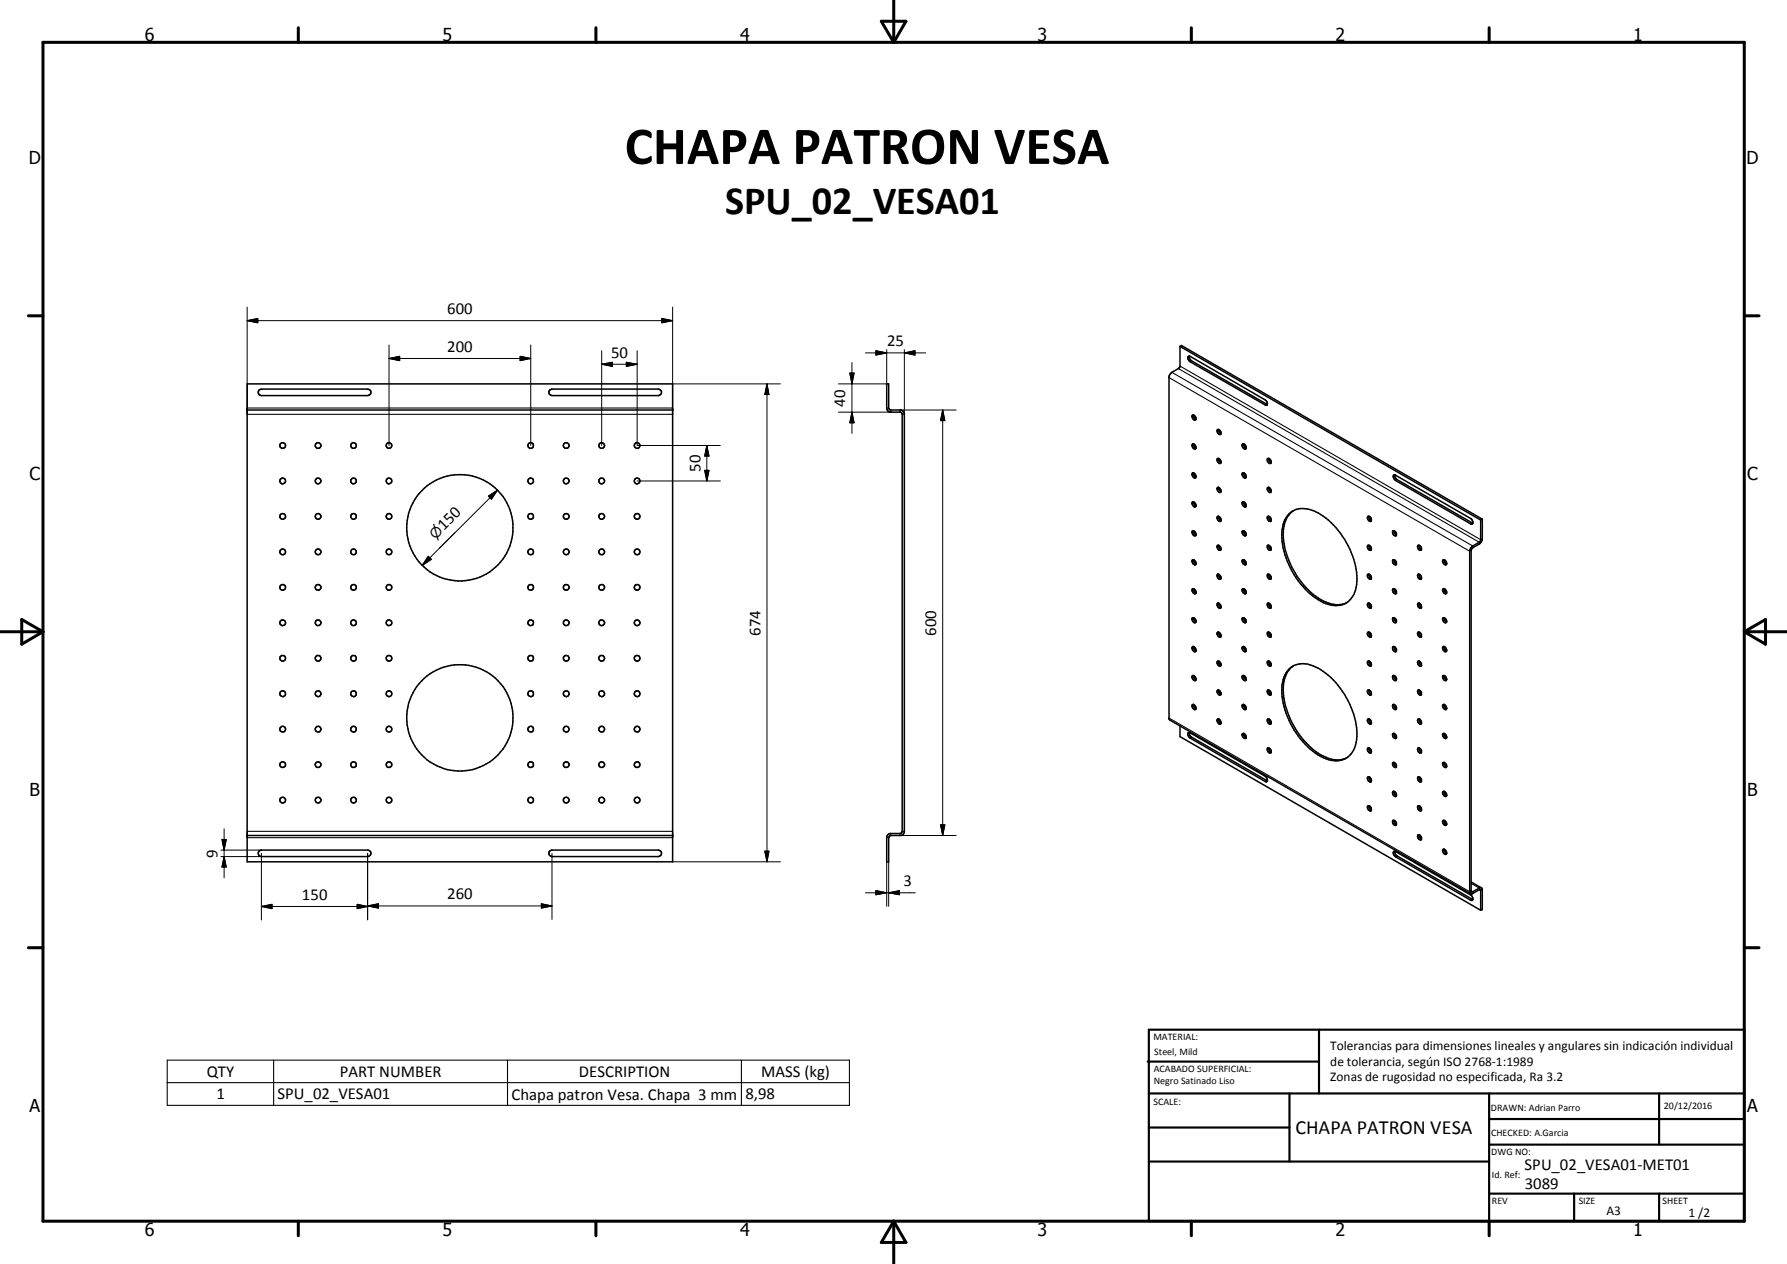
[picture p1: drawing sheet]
<svg xmlns="http://www.w3.org/2000/svg" width="420mm" height="297mm" viewBox="0 0 420 297" stroke-linecap="round" stroke-linejoin="round" font-family="sans-serif">
<g fill="none" stroke="#000" stroke-width=".35">
<path d="M58.1 90.2h100v112.3h-100zM58.1 96.4h100M60.9 91.7l.6-.3h24.9a.76 .76 0 0 1 .8 .8 .76 .76 0 0 1-.8 .8h-24.9l-.6-.3a.83 .83 0 0 1 0-1zM129.3 91.7l.5-.3h25a.76 .76 0 0 1 .7 .8 .76 .76 0 0 1-.7 .8h-25a.77 .77 0 0 1-.7-.5 .77 .77 0 0 1 .2-.8zM208.5 90.2h.4l.1 5.8 .5 .4h2.5l.6 .8v98.4l-.4 .5-.3 .2h-2.4l-.4 .3-.2 .2v5.7h-.4l.1-6.1 .6-.5h2.4l.5-.4v-98.3l-.5-.3h-2.1a.95 .95 0 0 1-1-.8zM277.4 81.4v4.9l-2.2 1.5-.3 .7v80.5l70.9 41M277.4 81.4l.4-.2 70.7 40.8M277.4 81.4l70.7 40.8M279.3 83.8l.5-.1 17.7 10.3a.91 .91 0 0 1 .3 1.2h-.2l-17.8-10.2-.5-.6zM279.6 83.7l.1 .5 .5 .6 17.8 10.2M280.4 97.6a.67 .67 0 0 1 .7 .3 .67 .67 0 0 1-.1 .8h-.2a.92 .92 0 0 1-.4-1.1zM280.6 97.5l.1 .5 .5 .5"/>
<path d="M280.4 111.2a.76 .76 0 0 1 .7 1.1l-.5-.2a.77 .77 0 0 1-.2-.9zM280.4 118a.76 .76 0 0 1 .7 1.1h-.3l-.4-.3-.1-.4zM280.4 104.3a.74 .74 0 0 1 .7 .5 .74 .74 0 0 1-.1 .7 .8 .8 0 0 1-.6-1.2zM280.6 104.3a1.01 1.01 0 0 0 .6 1M280.6 111.1l.1 .5 .5 .5M280.6 117.9l.2 .7 .4 .3M286.2 101.1a.64 .64 0 0 1 .7 .1 .64 .64 0 0 1 .2 .7l-.1 .2a.82 .82 0 0 1-.8-1zM286.2 114.6a.68 .68 0 0 1 .8 .4 .68 .68 0 0 1-.2 .7l-.3-.2a.72 .72 0 0 1-.3-.9zM286.2 107.8a.67 .67 0 0 1 .8 .3 .67 .67 0 0 1-.2 .8l-.5-.3-.1-.4zM286.5 100.9l.1 .5 .5 .5M286.5 107.7l.1 .5 .5 .5M286.5 114.6l.1 .4 .5 .5"/>
<path d="M292.1 104.4a.68 .68 0 0 1 .8 .3 .68 .68 0 0 1-.1 .8 .89 .89 0 0 1-.7-1.1zM292.1 111.2a.77 .77 0 0 1 .8 .3 .77 .77 0 0 1 0 .8 .86 .86 0 0 1-.8-1.1zM292.1 118a.77 .77 0 0 1 .8 .3 .77 .77 0 0 1 0 .8 .86 .86 0 0 1-.8-1.1zM292.4 104.3a1.02 1.02 0 0 0 .6 1M292.4 111.1a1.02 1.02 0 0 0 .6 1M292.4 117.9l.2 .7 .4 .3M298 107.8l.4-.1a.9 .9 0 0 1 .4 1.2 .77 .77 0 0 1-.8-1.1zM298 114.6h.4a.9 .9 0 0 1 .4 1.1 .77 .77 0 0 1-.8-1.1zM298.3 114.6l.2 .6 .4 .3M298.3 107.7l.1 .5 .5 .5M327.6 111.7l.4-.1 17.8 10.2 .4 .6v.7h-.4l-17.7-10.2-.5-.6zM327.9 111.6l.1 .5 .5 .6 17.8 10.2"/>
<path d="M280.3 138.5a.65 .65 0 0 1 .7 .1 .65 .65 0 0 1 .2 .7l-.4 .2a1.02 1.02 0 0 1-.5-1zM280.3 131.7a.65 .65 0 0 1 .7 .1 .65 .65 0 0 1 .2 .7l-.1 .2h-.3a1.02 1.02 0 0 1-.5-1zM280.4 124.8h.3l.4 .3 .1 .7a.7 .7 0 0 1-.8-.2 .7 .7 0 0 1 0-.8zM280.6 124.8l.1 .4 .5 .5M280.6 131.6l.1 .4 .5 .5M280.6 138.3l.1 .6 .5 .4M286.2 128.2a.68 .68 0 0 1 .8 .3 .68 .68 0 0 1-.2 .8l-.3-.1a.77 .77 0 0 1-.3-1zM286.2 121.4a.67 .67 0 0 1 .8 .4 .67 .67 0 0 1-.2 .8l-.3-.3a.72 .72 0 0 1-.3-.9zM286.3 134.9a.83 .83 0 0 1 .7 1.2 .74 .74 0 0 1-.7-.4 .74 .74 0 0 1 0-.8zM286.5 128.1l.1 .6 .5 .4M286.5 121.3l.1 .5 .5 .5M286.5 135l.1 .4 .5 .5"/>
<path d="M292 131.7a.66 .66 0 0 1 .9 .1 .66 .66 0 0 1 0 .8 .72 .72 0 0 1-.7-.2 .72 .72 0 0 1-.2-.7zM292 138.5l.1-.1a.68 .68 0 0 1 .8 .4 .68 .68 0 0 1-.1 .8l-.5-.2zM292.1 124.8h.4l.4 .3 .1 .6a.54 .54 0 0 1-.7 .1 .54 .54 0 0 1-.3-.6zM292.4 124.8l.2 .6 .4 .3M292.4 131.6a.89 .89 0 0 0 .6 .9M292.4 138.3a.91 .91 0 0 0 .6 1M298 121.4h.4l.3 .2 .2 .3v.5a.71 .71 0 0 1-.8-.2 .71 .71 0 0 1-.1-.8zM298 128.2l.1-.1a.72 .72 0 0 1 .7 .5 .72 .72 0 0 1-.1 .7 .89 .89 0 0 1-.7-1.1zM298 135l.1-.1a.74 .74 0 0 1 .7 .5 .74 .74 0 0 1-.1 .7 .89 .89 0 0 1-.7-1.1zM298.3 128.1l.2 .7 .4 .3M298.3 135l.2 .6 .4 .3M298.3 121.3l.2 .7 .4 .3"/>
<path d="M303.1 120.8a5.2 5.2 0 0 1 6.2-.6 18.9 18.9 0 0 1 9.7 17.2 5 5 0 0 1-7.3 4.5 18.7 18.7 0 0 1-10.3-17.4 6.5 6.5 0 0 1 1.7-3.7zM304.1 120a6.4 6.4 0 0 0-2.4 6.3 19.6 19.6 0 0 0 9.5 15 6.1 6.1 0 0 0 5.4 .3M321.6 128.2a.69 .69 0 0 1 .7 .3 .69 .69 0 0 1-.1 .8l-.4-.1a.77 .77 0 0 1-.2-1zM321.6 121.4a.68 .68 0 0 1 .8 .3 .68 .68 0 0 1-.2 .9l-.4-.3a.72 .72 0 0 1-.2-.9zM321.6 135l.1-.1a.74 .74 0 0 1 .6 .5 .74 .74 0 0 1-.1 .7 .83 .83 0 0 1-.6-1.1zM321.9 121.3l.2 .7 .3 .3M321.9 135l.2 .6 .3 .3M321.9 128.1l.2 .7 .3 .3M327.5 124.8h.4l.3 .3 .1 .7a.71 .71 0 0 1-.8-.2 .71 .71 0 0 1 0-.8zM327.5 131.6l.1-.1a.85 .85 0 0 1 .6 1.2 .77 .77 0 0 1-.7-1.1zM327.5 138.4h.4l.2 .2 .2 .3v.5a.71 .71 0 0 1-.8-.2 .71 .71 0 0 1 0-.8zM327.8 124.8l.1 .6 .4 .3"/>
<path d="M327.8 138.3l.1 .7 .4 .3M327.8 131.6l.1 .6 .4 .3M333.4 128.1a.72 .72 0 0 1 .7 .5 .72 .72 0 0 1-.1 .7 .82 .82 0 0 1-.6-1.2zM333.4 134.9a.74 .74 0 0 1 .7 .5 .74 .74 0 0 1-.1 .7 .84 .84 0 0 1-.6-1.2zM333.7 128.1l.1 .7 .4 .3M333.7 135l.1 .6 .4 .3M339.4 138.3a.73 .73 0 0 1 .6 .5 .73 .73 0 0 1-.1 .8l-.4-.2-.3-.5zM339.4 131.5a.73 .73 0 0 1 .6 .5 .73 .73 0 0 1-.1 .8l-.4-.3-.3-.5zM339.5 131.6l.1 .4 .5 .5M339.5 138.3l.1 .6 .5 .4M348.1 122.2v4.8l-.2 .4-1.8 1-.5 1.1v80l.2 .6h.3l1.8-1.1 .2 .2v4.7M348.5 122l-.1 5-.5 .8-1.8 1-.2 .5v80l.2 .3 1.8-1 .4 .1"/>
<path d="M348.5 122l-.4 .2M280.4 158.8a.76 .76 0 0 1 .7 1.1l-.5-.1a.77 .77 0 0 1-.2-1zM280.4 145.2a.68 .68 0 0 1 .7 .4 .68 .68 0 0 1-.1 .7h-.2a.92 .92 0 0 1-.4-1.1zM280.4 152a.68 .68 0 0 1 .7 .4 .68 .68 0 0 1-.1 .8l-.6-.4-.1-.4zM280.6 145.2l.1 .5 .5 .4M280.6 151.9a1.01 1.01 0 0 0 .6 1.1M280.6 158.7l.1 .6 .5 .5M286.3 141.7a.73 .73 0 0 1 .7 .5 .73 .73 0 0 1-.2 .8l-.5-.4-.1-.4zM286.3 148.5a.73 .73 0 0 1 .7 .5 .73 .73 0 0 1-.2 .8l-.1-.1a.83 .83 0 0 1-.4-1.2zM286.3 155.4a.69 .69 0 0 1 .7 .4 .69 .69 0 0 1-.2 .7h-.1a.83 .83 0 0 1-.4-1.1zM286.5 141.7l.1 .5 .5 .5M286.5 148.5l.1 .6 .5 .4"/>
<path d="M286.5 155.4l.1 .5 .5 .4M292.1 145.2a.69 .69 0 0 1 .8 .3 .69 .69 0 0 1-.1 .8 .89 .89 0 0 1-.7-1.1zM292.1 152a.68 .68 0 0 1 .8 .3 .68 .68 0 0 1-.1 .9 .89 .89 0 0 1-.7-1.2zM292.1 158.8a.77 .77 0 0 1 .8 .3 .77 .77 0 0 1 0 .8 .86 .86 0 0 1-.8-1.1zM292.4 145.2l.1 .5 .5 .4M292.4 151.9a1.02 1.02 0 0 0 .6 1.1M292.4 158.7a1.02 1.02 0 0 0 .6 1.1M298 141.8l.1-.1a.86 .86 0 0 1 .7 1.2 .81 .81 0 0 1-.8-1.1zM298 148.6h.4l.3 .2 .2 .3v.5a.71 .71 0 0 1-.8-.2 .71 .71 0 0 1-.1-.8zM298 155.4h.4a.9 .9 0 0 1 .4 1.1 .72 .72 0 0 1-.7-.3 .72 .72 0 0 1-.1-.8zM298.3 141.7l.2 .7 .4 .3M298.3 155.4l.1 .5 .5 .4"/>
<path d="M298.3 148.5l.2 .7 .4 .3M303.1 157.3a5.2 5.2 0 0 1 6.2-.6 18.9 18.9 0 0 1 9.7 17.2 5 5 0 0 1-7.3 4.4 18.6 18.6 0 0 1-10-13 9.2 9.2 0 0 1 1-7.7zM304.1 156.5a6.8 6.8 0 0 0-2.4 6.2 19.2 19.2 0 0 0 9.5 15 6.1 6.1 0 0 0 5.4 .4M321.7 141.7a.73 .73 0 0 1 .7 .5 .73 .73 0 0 1-.2 .8l-.5-.4-.2-.4zM321.7 148.5a.73 .73 0 0 1 .7 .5 .73 .73 0 0 1-.2 .8l-.4-.2a.68 .68 0 0 1-.1-1.1zM321.7 155.4a.69 .69 0 0 1 .7 .4 .69 .69 0 0 1-.2 .7l-.4-.1a.68 .68 0 0 1-.1-1zM321.9 148.5l.2 .7 .3 .3M321.9 155.4l.1 .5 .4 .4M321.9 141.7l.2 .7 .3 .3M327.5 158.8a.75 .75 0 0 1 .7 .3 .75 .75 0 0 1 0 .8 .82 .82 0 0 1-.7-1.1zM327.5 145.2h.1a.72 .72 0 0 1 .6 .4 .72 .72 0 0 1-.1 .7 .83 .83 0 0 1-.6-1.1zM327.5 152l.1-.1a.74 .74 0 0 1 .6 .5 .74 .74 0 0 1-.1 .8 .83 .83 0 0 1-.6-1.2z"/>
<path d="M327.8 158.7l.1 .7 .4 .4M327.8 151.9l.1 .7 .4 .4M327.8 145.2l.1 .5 .4 .4M333.4 148.5l.3 .1 .4 .4 .1 .6a.71 .71 0 0 1-.8-.2 .71 .71 0 0 1 0-.9zM333.4 155.4h.3a.9 .9 0 0 1 .4 1.1 .73 .73 0 0 1-.7-.3 .73 .73 0 0 1 0-.8zM333.4 141.7a.85 .85 0 0 1 .7 1.2 .8 .8 0 0 1-.7-1.2zM333.7 141.7l.1 .7 .4 .3M333.7 148.5l.1 .7 .4 .3M333.7 155.4v.5l.5 .4M339.3 158.8a.76 .76 0 0 1 .7 1.1 .82 .82 0 0 1-.7-1.1zM339.3 145.2a.68 .68 0 0 1 .7 .4 .68 .68 0 0 1-.1 .7l-.5-.3-.2-.5zM339.4 151.9a.74 .74 0 0 1 .6 .5 .74 .74 0 0 1-.1 .8 .8 .8 0 0 1-.5-1.3z"/>
<path d="M339.5 145.2l.1 .5 .5 .4M339.5 151.9a1.01 1.01 0 0 0 .6 1.1M339.5 158.7l.1 .6 .5 .5M277.4 170.6v2.5l70.7 40.8M279.3 172.3l.4-.2 17.8 10.3a.82 .82 0 0 1 .2 1.3l-17.9-10.3-.5-.6zM279.6 172.1l.1 .5 .3 .5 18 10.4M280.4 165.6a.76 .76 0 0 1 .7 1.2h-.3l-.4-.4-.1-.4zM280.6 165.6l.2 .6 .4 .3M286.2 162.2a.68 .68 0 0 1 .8 .4 .68 .68 0 0 1-.2 .8 .88 .88 0 0 1-.6-1.2zM286.2 169a.68 .68 0 0 1 .8 .4 .68 .68 0 0 1-.2 .8l-.3-.2a.72 .72 0 0 1-.3-1zM286.5 162.2l.1 .5 .5 .5M286.5 169l.1 .5 .5 .4"/>
<path d="M292.1 165.6a.77 .77 0 0 1 .8 .3 .77 .77 0 0 1 0 .9 .86 .86 0 0 1-.8-1.2zM292.1 172.4h.4l.4 .4 .1 .5a.54 .54 0 0 1-.7 .1 .54 .54 0 0 1-.3-.6zM292.4 165.6l.2 .6 .4 .3M292.4 172.4l.2 .6 .4 .4M298 162.2h.4a.9 .9 0 0 1 .4 1.1 .77 .77 0 0 1-.8-1.1zM298 169h.1a.74 .74 0 0 1 .7 .4 .74 .74 0 0 1-.1 .8 .95 .95 0 0 1-.7-1.2zM298 175.8h.1a.81 .81 0 0 1 .7 1.2 .86 .86 0 0 1-.8-1.2zM298.3 169l.2 .6 .4 .3M298.3 175.8l.2 .6 .4 .3M298.3 162.2l.1 .5 .5 .5M321.6 162.2a.68 .68 0 0 1 .7 .4 .68 .68 0 0 1-.1 .8 .87 .87 0 0 1-.6-1.2zM321.6 175.8a.77 .77 0 0 1 .7 .3 .77 .77 0 0 1 .1 .9l-.6-.2a.77 .77 0 0 1-.2-1z"/>
<path d="M321.7 169a.74 .74 0 0 1 .6 .4 .74 .74 0 0 1-.1 .8 .82 .82 0 0 1-.5-1.2zM321.9 162.2l.1 .5 .4 .5M321.9 175.8l.2 .6 .3 .3M321.9 169l.2 .6 .3 .3M327.5 165.6h.1a.81 .81 0 0 1 .6 1.2 .82 .82 0 0 1-.7-1.2zM327.5 172.4h.4l.3 .4 .1 .6a.71 .71 0 0 1-.8-.2 .71 .71 0 0 1 0-.8zM327.5 179.2h.4l.3 .4 .1 .7a.71 .71 0 0 1-.8-.3 .71 .71 0 0 1 0-.8zM327.8 172.4l.1 .6 .4 .4M327.8 165.6l.1 .6 .4 .3M327.8 179.2l.1 .6 .4 .3M333.4 175.8a.81 .81 0 0 1 .7 1.2 .78 .78 0 0 1-.7-1.2zM333.4 162.2h.3a.9 .9 0 0 1 .4 1.1 .76 .76 0 0 1-.7-1.1z"/>
<path d="M333.4 169a.74 .74 0 0 1 .7 .4 .74 .74 0 0 1-.1 .8 .87 .87 0 0 1-.6-1.2zM333.7 162.2v.5l.5 .5M333.7 175.8l.1 .6 .4 .3M333.7 169l.1 .6 .4 .3M339.2 179.3l.3-.1 .5 .4 .1 .7a.73 .73 0 0 1-.9-1zM339.3 172.4h.3l.4 .4 .1 .6a.7 .7 0 0 1-.7-.2 .7 .7 0 0 1-.1-.8zM339.3 165.6a.76 .76 0 0 1 .7 1.2 .83 .83 0 0 1-.7-1.2zM339.5 165.6v.3l.6 .6M339.5 172.4a1 1 0 0 0 .6 1M339.5 179.2l.1 .5 .5 .4M58.1 196.3h100M60.9 200l.6-.2h24.9a.76 .76 0 0 1 .8 .7 .76 .76 0 0 1-.8 .8h-24.9l-.6-.3a.83 .83 0 0 1 0-1z"/>
<path d="M129.3 200l.5-.2h25a.76 .76 0 0 1 .7 .7 .76 .76 0 0 1-.7 .8h-25a.77 .77 0 0 1-.7-.5 .77 .77 0 0 1 .2-.8zM321.6 182.6h.1a.71 .71 0 0 1 .7 .4 .71 .71 0 0 1-.2 .8 .83 .83 0 0 1-.6-1.2zM321.7 189.4a.73 .73 0 0 1 .7 .4 .73 .73 0 0 1-.2 .8l-.5-.4-.2-.3zM321.9 189.4l.2 .6 .3 .4M321.9 182.6l.2 .7 .3 .3M327.5 186.1l.4-.1 .2 .2 .2 .4v.5a.71 .71 0 0 1-.8-.2 .71 .71 0 0 1 0-.8zM327.5 192.8h.1a.72 .72 0 0 1 .6 .4 .72 .72 0 0 1-.1 .8 .83 .83 0 0 1-.6-1.2zM327.8 186l.1 .6 .4 .3M327.8 192.8l.1 .7 .4 .3M333.4 182.6h.3a.82 .82 0 0 1 .4 1.1 .74 .74 0 0 1-.7-.3 .74 .74 0 0 1 0-.8zM333.4 189.4a.85 .85 0 0 1 .7 1.1 .8 .8 0 0 1-.7-1.1zM333.4 196.2a.85 .85 0 0 1 .7 1.2 .76 .76 0 0 1-.7-.4 .76 .76 0 0 1 0-.8z"/>
<path d="M333.7 182.6l.1 .7 .4 .3M333.7 189.4l.1 .6 .4 .4M333.7 196.2l.1 .6 .4 .3M339.3 192.8a.68 .68 0 0 1 .7 .4 .68 .68 0 0 1-.1 .8l-.5-.4-.2-.5zM339.3 199.6a.68 .68 0 0 1 .7 .4 .68 .68 0 0 1-.1 .8 .85 .85 0 0 1-.6-1.2zM339.4 186a.73 .73 0 0 1 .6 .4 .73 .73 0 0 1-.1 .8l-.4-.2-.3-.5zM339.5 186l.1 .5 .5 .4M339.5 192.8l.1 .5 .5 .5M339.5 199.6a1.01 1.01 0 0 0 .6 1M327.6 200.2l.5-.1 17.7 10.2a.84 .84 0 0 1 .3 1.3l-18-10.3-.5-.5zM327.9 200.1l.1 .4 .5 .6 17.8 10.3M345.9 207.3l2.4 1.4"/>
<path d="M348.3 208.7l.2 .4v4.6l-.4 .2"/>
<circle cx="66.5" cy="113" r=".67"/>
<circle cx="66.5" cy="104.7" r=".67"/>
<circle cx="74.8" cy="104.7" r=".67"/>
<circle cx="74.8" cy="113" r=".67"/>
<circle cx="83.1" cy="104.7" r=".67"/>
<circle cx="83.1" cy="113" r=".67"/>
<circle cx="91.5" cy="104.7" r=".66"/>
<circle cx="91.5" cy="113" r=".66"/>
<circle cx="124.8" cy="113" r=".66"/>
<circle cx="124.8" cy="104.7" r=".66"/>
<circle cx="133.1" cy="104.7" r=".67"/>
<circle cx="133.1" cy="113" r=".67"/>
<circle cx="141.5" cy="113" r=".67"/>
<circle cx="141.5" cy="104.7" r=".67"/>
<circle cx="149.8" cy="104.7" r=".65"/>
<circle cx="149.8" cy="113" r=".67"/>
<circle cx="66.5" cy="138" r=".67"/>
<circle cx="66.5" cy="121.4" r=".66"/>
<circle cx="66.5" cy="129.7" r=".66"/>
<circle cx="74.8" cy="129.7" r=".66"/>
<circle cx="74.8" cy="138" r=".67"/>
<circle cx="74.8" cy="121.4" r=".68"/>
<circle cx="83.1" cy="138" r=".66"/>
<circle cx="83.1" cy="129.7" r=".66"/>
<circle cx="83.1" cy="121.4" r=".66"/>
<circle cx="91.4" cy="121.4" r=".68"/>
<circle cx="91.5" cy="138" r=".66"/>
<circle cx="91.5" cy="129.7" r=".65"/>
<circle cx="108.1" cy="124" r="12.5"/>
<circle cx="124.8" cy="121.3" r=".66"/>
<circle cx="124.8" cy="138" r=".67"/>
<circle cx="124.8" cy="129.7" r=".66"/>
<circle cx="133.1" cy="129.7" r=".66"/>
<circle cx="133.1" cy="138" r=".68"/>
<circle cx="133.1" cy="121.4" r=".66"/>
<circle cx="141.5" cy="138" r=".66"/>
<circle cx="141.5" cy="129.7" r=".66"/>
<circle cx="141.5" cy="121.4" r=".67"/>
<circle cx="149.8" cy="138" r=".66"/>
<circle cx="149.8" cy="121.3" r=".65"/>
<circle cx="149.8" cy="129.7" r=".66"/>
<circle cx="66.5" cy="146.3" r=".69"/>
<circle cx="66.5" cy="154.7" r=".69"/>
<circle cx="74.8" cy="146.3" r=".67"/>
<circle cx="74.8" cy="154.7" r=".67"/>
<circle cx="83.1" cy="154.7" r=".66"/>
<circle cx="83.1" cy="146.3" r=".66"/>
<circle cx="91.5" cy="146.4" r=".66"/>
<circle cx="91.5" cy="154.7" r=".66"/>
<circle cx="124.8" cy="154.7" r=".66"/>
<circle cx="124.8" cy="146.4" r=".66"/>
<circle cx="133.1" cy="146.4" r=".67"/>
<circle cx="133.1" cy="154.7" r=".68"/>
<circle cx="141.5" cy="146.3" r=".67"/>
<circle cx="141.5" cy="154.7" r=".68"/>
<circle cx="149.8" cy="154.7" r=".66"/>
<circle cx="149.8" cy="146.3" r=".67"/>
<circle cx="66.5" cy="179.7" r=".69"/>
<circle cx="66.5" cy="163" r=".67"/>
<circle cx="66.5" cy="171.3" r=".67"/>
<circle cx="74.8" cy="171.4" r=".66"/>
<circle cx="74.8" cy="163" r=".67"/>
<circle cx="74.8" cy="179.7" r=".67"/>
<circle cx="83.1" cy="171.4" r=".66"/>
<circle cx="83.1" cy="179.7" r=".67"/>
<circle cx="83.1" cy="163" r=".67"/>
<circle cx="91.4" cy="163" r=".68"/>
<circle cx="91.5" cy="179.7" r=".66"/>
<circle cx="91.5" cy="171.4" r=".65"/>
<circle cx="108.1" cy="168.7" r="12.5"/>
<circle cx="124.8" cy="163" r=".66"/>
<circle cx="124.8" cy="179.7" r=".66"/>
<circle cx="124.8" cy="171.4" r=".65"/>
<circle cx="133.1" cy="171.4" r=".66"/>
<circle cx="133.1" cy="163" r=".67"/>
<circle cx="133.1" cy="179.7" r=".67"/>
<circle cx="141.5" cy="171.4" r=".66"/>
<circle cx="141.5" cy="163" r=".67"/>
<circle cx="141.5" cy="179.7" r=".67"/>
<circle cx="149.8" cy="179.7" r=".66"/>
<circle cx="149.8" cy="171.4" r=".66"/>
<circle cx="149.8" cy="163" r=".67"/>
<circle cx="66.5" cy="188" r=".66"/>
<circle cx="74.8" cy="188" r=".66"/>
<circle cx="83.1" cy="188" r=".66"/>
<circle cx="91.5" cy="188" r=".66"/>
<circle cx="124.8" cy="188" r=".66"/>
<circle cx="133.1" cy="188" r=".67"/>
<circle cx="141.5" cy="188" r=".68"/>
<circle cx="149.8" cy="188" r=".65"/>
</g>
<g fill="none" stroke="#000" stroke-width=".25">
<path d="M58.1 95.9h100M58.1 97.4h100M208.5 95.9h.4M209.5 96.4v.5M211.6 96.4v.5M212.1 97.4h.5M274.9 88.7l70.7 40.8 .3-.2M275.5 87.5l70.8 40.8v.4M277.1 86.6l70.7 40.8v.4M277.4 86l70.7 40.8 .4-.2M280.2 84.8l-.4 .2M297.8 95l-.3 .2"/>
<path d="M328.5 112.7l-.4 .2M346.1 122.9l-.3 .2M274.9 168.7l70.7 40.8 .3-.2 .4 .2v.5M280.2 173.2l-.4 .2M58.1 196.8h100M58.1 195.4h100M208.5 196.8h.4M209.5 195.9v.4M211.6 195.9v.4M212.1 195.4h.5M297.8 183.4l-.3 .2M328.5 201.1l-.4 .2"/>
<path d="M345.9 207.6l1.9 1.1v.4l.3 .2 .4-.2M346.1 211.3l-.3 .2M39.3 249.1h160.4v10.7h-160.4zM39.3 254.4h160.4M64.3 249.1v10.7M119.3 249.1v10.7M174.3 249.1v10.7"/>
</g>
<g fill="#000">
<circle cx="58.1" cy="196.3" r=".18"/>
<circle cx="158.1" cy="196.3" r=".18"/>
</g>
<g fill="none" stroke="#000" stroke-width=".71">
<path d="M10.1 9.9h400v277.1h-400zM70.1 6.5v3.4M140.1 6.5v3.4M207.2 5h5.8l-2.9 4.9zM210.1 0v9.9M280.1 6.5v3.4M350.1 6.5v3.4M6.7 74.2h3.4M410.1 74.2h3.5M.1 148.5h10M5.1 145.6l5 2.9-5 2.9zM410.1 148.5h10"/>
<path d="M410.1 148.5l5-2.9v5.8zM6.7 222.7h3.4M410.1 222.7h3.5M70.1 287v3.4M140.1 287v3.4M210.1 287v10M210.1 287l2.9 5h-5.8zM280.1 287v3.4M350.1 287v3.4"/>
</g>
<g fill="none" stroke="#000" stroke-width=".51">
<path d="M269.8 249.5h40.3M270.1 242h140v45h-140zM270.1 257h140M303.2 257v16M310.1 242v15M350.1 257v30M390.1 257v12M270.1 265h33.1M270.1 273h80M350.1 269h60M350.1 263h60M350.1 280.5h60"/>
<path d="M370.1 280.5v6.5M390.1 280.5v6.5"/>
</g>
<g fill="none" stroke="#000" stroke-width=".24">
<path d="M58.1 75.4l2.5-.6v1.1zM58.1 75.4h100M58.1 72.2v25.2M155.6 74.8l2.5 .6-2.5 .5zM158.1 72.2v25.2M91.5 84.2l2.5-.5v1.1zM91.5 84.2h33.3M91.5 81.1v23.6M122.3 83.7l2.5 .5-2.5 .6zM124.8 81.1v23.6M141.5 85.6l2.5-.5v1zM141.5 85.6h8.3"/>
<path d="M141.5 82.4v22.3M147.3 85.1l2.5 .5-2.5 .5zM149.8 82.4v22.3h19.6M158.1 90.2h25.4M180.3 90.2l.5 2.5h-1zM180.3 90.2v112.3M197.1 96.9h12.4M199.8 87.7h1l-.5 2.5zM200.3 96.9l.5 2.5h-1zM200.3 85.2v16.7M203.5 82.9h14.1M205.9 82.4l2.6 .5-2.6 .5z"/>
<path d="M208.5 82.2v8h-11.4M211.6 96.4h13.2M212.6 82.9l2.5-.5v1zM212.6 82.2v15.2M221.6 96.4l.6 2.4h-1.1zM221.6 96.4v99.9M114.8 116.6l2.2-1.4-1.4 2.1zM117 115.2l-17.7 17.7M149.8 113h19.6M165.7 110.5h1l-.5 2.5zM166.2 104.7l.5 2.5h-1zM166.2 104.7v8.3"/>
<path d="M100.7 130.7l.7 .7-2.1 1.5zM51.9 199.8h9.6M52.2 197.3h1l-.5 2.5zM52.7 194.8v11.5M211.6 196.3h13.2M221.1 193.8h1.1l-.6 2.5zM51.9 201.3h9.6M52.7 201.3l.5 2.5h-1zM61.5 213l2.5-.5v1zM61.5 213h24.9M61.5 200.5v15.7M84 212.5l2.4 .5-2.4 .5z"/>
<path d="M86.4 212.9l2.6-.5v1zM86.4 200.5v15.7M86.4 212.9h43.4M127.3 212.4l2.5 .5-2.5 .5zM129.8 200.5v15.6M158.1 202.5h25.4M179.8 200h1l-.5 2.5zM203.5 209.8h11.7M205.9 209.3l2.6 .5-2.6 .5zM208.5 202.5v10.5M208.9 209.8l2.6-.5v1zM208.9 202.5v10.5"/>
</g>
<g fill="#000">
<path d="M58.1 75.4l2.5-.6v1.1zM155.6 74.8l2.5 .6-2.5 .5zM91.5 84.2l2.5-.5v1.1zM122.3 83.7l2.5 .5-2.5 .6zM141.5 85.6l2.5-.5v1zM147.3 85.1l2.5 .5-2.5 .5zM180.3 90.2l.5 2.5h-1zM199.8 87.7h1l-.5 2.5zM200.3 96.9l.5 2.5h-1zM205.9 82.4l2.6 .5-2.6 .5zM212.6 82.9l2.5-.5v1zM221.6 96.4l.6 2.4h-1.1z"/>
<path d="M114.8 116.6l2.2-1.4-1.4 2.1zM165.7 110.5h1l-.5 2.5zM166.2 104.7l.5 2.5h-1zM100.7 130.7l.7 .7-2.1 1.5zM52.2 197.3h1l-.5 2.5zM221.1 193.8h1.1l-.6 2.5zM52.7 201.3l.5 2.5h-1zM61.5 213l2.5-.5v1zM84 212.5l2.4 .5-2.4 .5zM86.4 212.9l2.6-.5v1zM127.3 212.4l2.5 .5-2.5 .5zM179.8 200h1l-.5 2.5z"/>
<path d="M205.9 209.3l2.6 .5-2.6 .5zM208.9 209.8l2.6-.5v1z"/>
</g>
<text font-size="12.6" x="146.9" y="38.5">CHAPA PATRON VESA</text>
<text font-size="9.4" x="170.5" y="50.3">SPU_02_VESA01</text>
<text font-size="4.7" x="304.6" y="266.5">CHAPA PATRON VESA</text>
<g font-size="4.2">
<text x="34" y="9.6">6</text>
<text x="104" y="9.6">5</text>
<text x="174" y="9.6">4</text>
<text x="244" y="9.6">3</text>
<text x="314" y="9.6">2</text>
<text x="384" y="9.6">1</text>
<text x="6.8" y="38.7">D</text>
<text x="410.6" y="38.7">D</text>
<text x="7" y="112.9">C</text>
<text x="410.8" y="112.9">C</text>
<text x="7" y="187.1">B</text>
<text x="410.8" y="187.1">B</text>
<text x="7" y="261.4">A</text>
<text x="410.8" y="261.4">A</text>
<text x="34" y="290.4">6</text>
<text x="104" y="290.4">5</text>
<text x="174" y="290.4">4</text>
<text x="244" y="290.4">3</text>
<text x="314" y="290.4">2</text>
<text x="384" y="290.4">1</text>
</g>
<g font-size="3.9">
<text x="105.1" y="73.8">600</text>
<text x="105.1" y="82.7">200</text>
<text x="208.6" y="81.4">25</text>
<text x="143.7" y="84.1">50</text>
<text x="198.7" y="95.5" transform="rotate(-90 198.7 95.5)">40</text>
<text x="164.7" y="110.9" transform="rotate(-90 164.7 110.9)">50</text>
<text x="104.4" y="124.8" transform="rotate(-45 104.4 124.8)">150</text>
<text x="178.8" y="149.4" transform="rotate(-90 178.8 149.4)">674</text>
<text x="220.1" y="149.4" transform="rotate(-90 220.1 149.4)">600</text>
<text x="51.2" y="201.5" transform="rotate(-90 51.2 201.5)">9</text>
<text x="212.5" y="208.2">3</text>
<text x="71" y="211.5">150</text>
<text x="105.1" y="211.3">260</text>
<text x="48.6" y="253.1">QTY</text>
<text x="79.9" y="253">PART NUMBER</text>
<text x="136.1" y="253.1">DESCRIPTION</text>
<text x="179" y="253.2">MASS (kg)</text>
<text x="50.9" y="258.4">1</text>
<text x="65.3" y="258.4">SPU_02_VESA01</text>
<text x="120.3" y="258.4">Chapa patron Vesa. Chapa 3 mm</text>
<text x="175.2" y="258.4">8,98</text>
<text x="358.5" y="275">SPU_02_VESA01-MET01</text>
<text x="358.5" y="279.4">3089</text>
</g>
<text font-size="3.3" x="102.4" y="126.8" transform="rotate(-45 102.4 126.8)">⌀</text>
<g font-size="3.1">
<text x="312.7" y="246.8">Tolerancias para dimensiones lineales y angulares sin indicación individual</text>
<text x="312.7" y="250.4">de tolerancia, según ISO 2768-1:1989</text>
<text x="312.7" y="254">Zonas de rugosidad no especificada, Ra 3.2</text>
<text x="377.7" y="285.6">A3</text>
<text x="397" y="285.9">1 /2</text>
</g>
<g font-size="2.4">
<text x="271.2" y="244.4">MATERIAL:</text>
<text x="271.3" y="252">ACABADO SUPERFICIAL:</text>
<text x="271.4" y="247.9">Steel, Mild</text>
<text x="271.3" y="254.6">Negro Satinado Liso</text>
<text x="271.2" y="259.7">SCALE:</text>
<text x="350.6" y="261">DRAWN: Adrian Parro</text>
<text x="391.2" y="260.6">20/12/2016</text>
<text x="350.6" y="267">CHECKED: A.Garcia</text>
<text x="350.6" y="271.4">DWG NO:</text>
<text x="350.8" y="276.9">Id. Ref:</text>
<text x="350.8" y="282.8">REV</text>
<text x="371.2" y="282.9">SIZE</text>
<text x="390.9" y="282.9">SHEET</text>
</g>
</svg>
